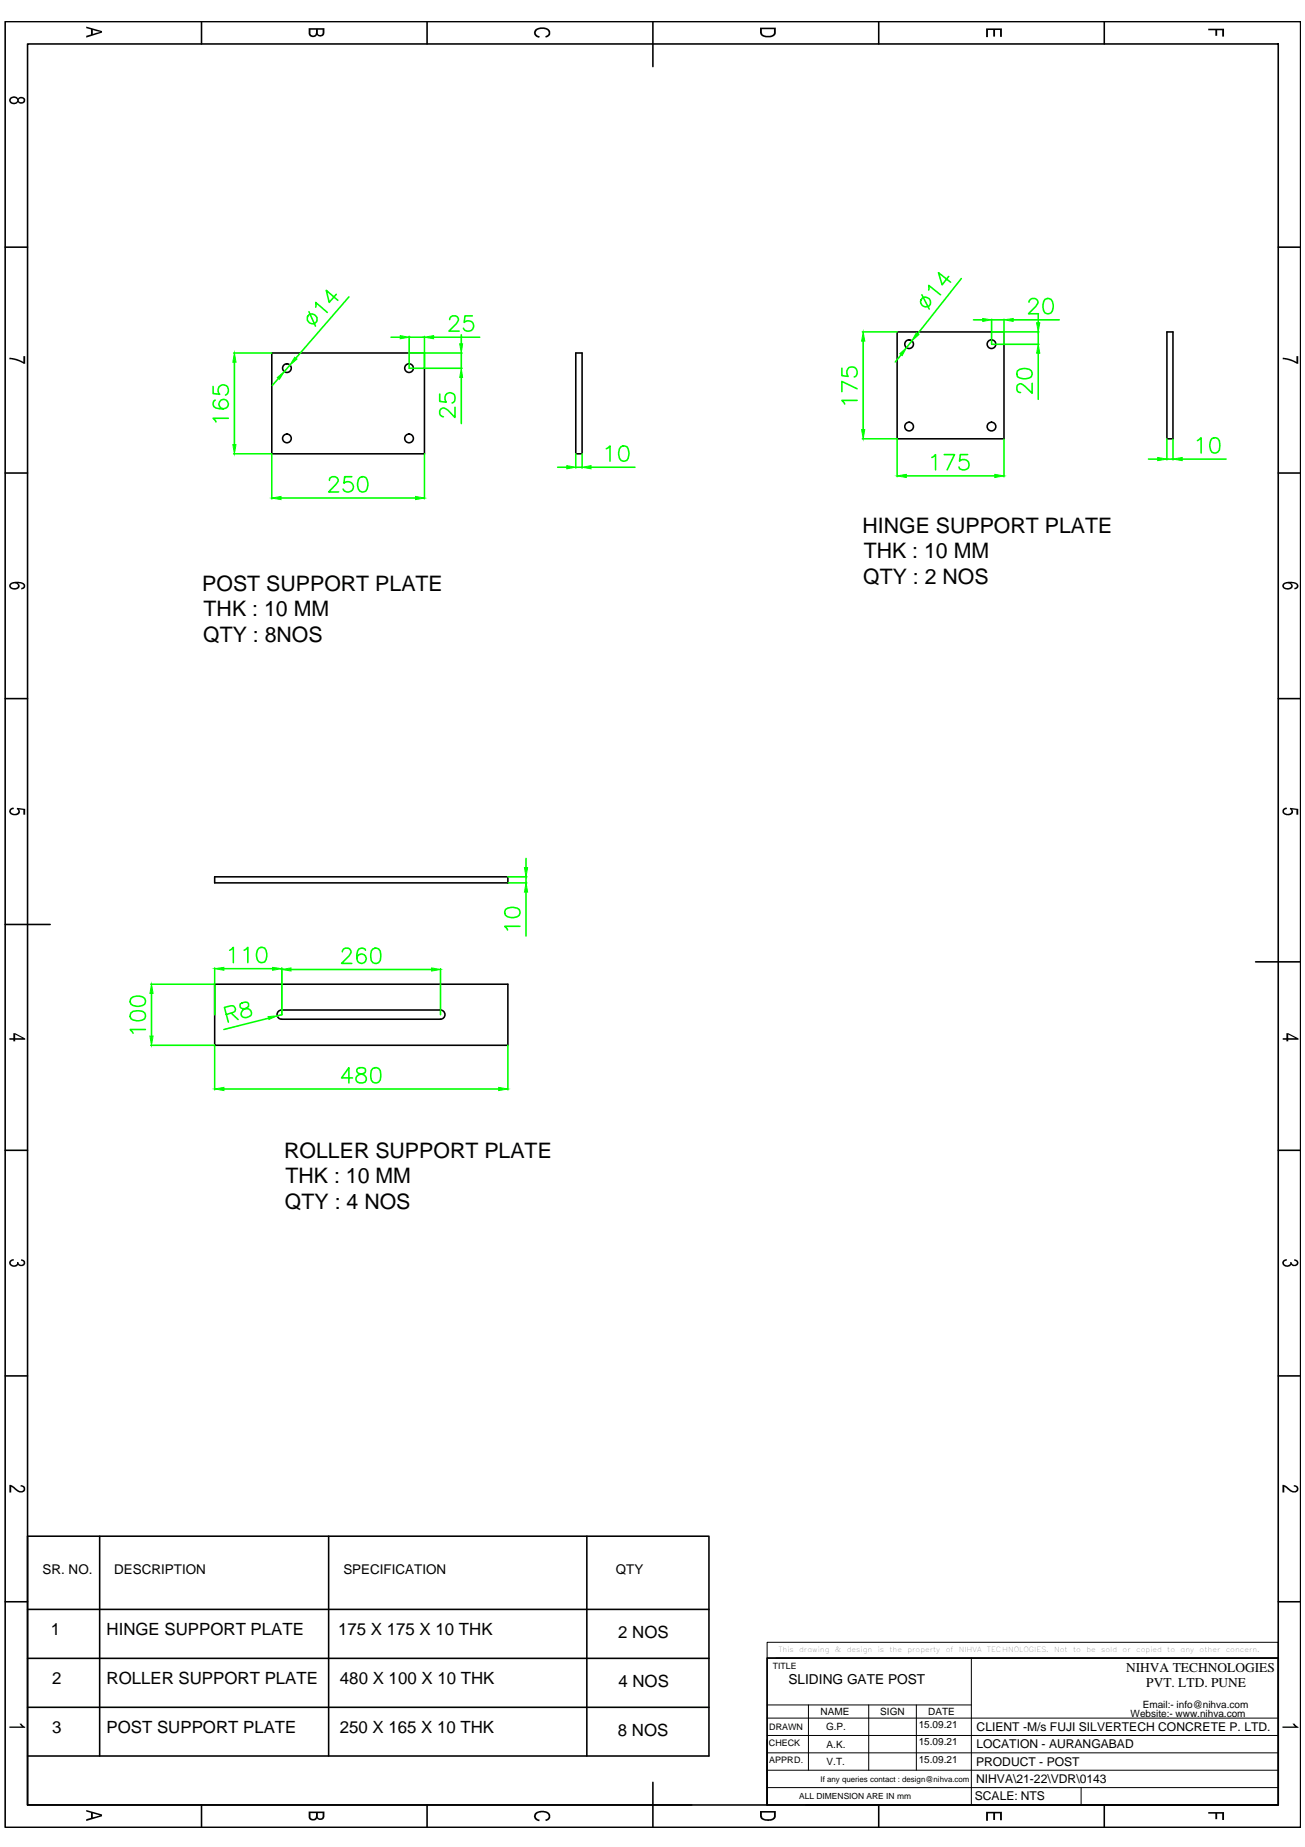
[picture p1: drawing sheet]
<svg xmlns="http://www.w3.org/2000/svg" width="210mm" height="297mm" viewBox="0 0 210 297" stroke-linecap="round" stroke-linejoin="round" font-family="sans-serif">
<!-- layer: 0 -->
<g fill="none" stroke="#000" stroke-width=".25">
<path d="M.8 3.5h208.4v290.4h-208.4zM4.4 7.1h201.2v283.2h-201.2zM32.4 3.5v3.6M68.7 3.5v3.6M105 3.5v7.2M141.3 3.5v3.6M177.6 3.5v3.6M.8 39.8h3.6M205.6 39.8h3.6M43.7 56.8h24.6v16.2h-24.6zM92.6 56.8h1v16.2h-1zM144.3 53.4h17.2v17.2h-17.2z"/>
<path d="M187.7 53.4h1v17.2h-1zM.8 76.1h3.6M205.6 76.1h3.6M.8 112.4h3.6M205.6 112.4h3.6M.8 148.7h7.3M34.5 158.3h47.2v9.8h-47.2zM34.5 141h47.2v1h-47.2zM202 154.7h7.2M70.8 162.4a.74 .74 0 0 1 .8 .8 .74 .74 0 0 1-.8 .7M70.9 162.4h-25.6a.74 .74 0 0 0-.7 .8 .74 .74 0 0 0 .7 .7h25.6M.8 185h3.6"/>
<path d="M205.6 185h3.6M.8 221.3h3.6M205.6 221.3h3.6M.8 257.6h3.6M4.4 258.8h109.6M16 247.1v35.3M52.9 247.1v35.3M94.4 247.1v35.3M205.6 257.6h3.6M4.4 266.7h109.6M4.4 274.6h109.6M123.4 266.7h82.2v23.6h-82.2z"/>
<path d="M123.4 279.8v10.5M4.4 282.4h109.6v-35.3h-109.6v43.2h106.9M32.4 290.3v3.6M68.7 290.3v3.6M105 286.6v7.3M129.6 290.3h76M141.3 290.3v3.6M177.6 290.3v3.6"/>
<circle cx="46.2" cy="59.2" r=".7"/>
<circle cx="65.8" cy="59.2" r=".7"/>
<circle cx="146.2" cy="55.4" r=".7"/>
<circle cx="159.5" cy="55.4" r=".7"/>
<circle cx="46.2" cy="70.5" r=".7"/>
<circle cx="65.8" cy="70.5" r=".7"/>
<circle cx="146.2" cy="68.6" r=".7"/>
<circle cx="159.5" cy="68.6" r=".7"/>
</g>
<g fill="none" stroke="#0f0" stroke-width=".25">
<path d="M37.6 56.8h6.1M37.7 58.3v13.2M46.6 58.7l-.9 1M49.7 50.1l1 2.4M50.8 49.4v-.8l1.8 1.6M54.1 47.3l-1.2 1.3-.4-1.9 1.8 1.6M56.1 47.8l-8.5 9.8M62.9 54.2h1.5M65.8 56.8h8.5M65.8 54.1v5.1h8.5M65.8 54.2h2.5M68.3 54.1v5.1"/>
<path d="M69.8 54.2h7.4M72.3 51.4a.59 .59 0 0 1 .5-.6h.5a.58 .58 0 0 1 .3 .9l-1.4 1.6h1.7M74.2 53.8v1.5M74.2 56.8v2.4M76 50.8h-1.2l-.1 1.1a.87 .87 0 0 1 1.3-.1 .87 .87 0 0 1-.2 1.4 .87 .87 0 0 1-1.3-.4M135.4 59.2v1.2l1 .1a.89 .89 0 0 1 0-1.3 .89 .89 0 0 1 1.3 .2 .85 .85 0 0 1-.3 1.2M138.7 53.4h5.6M138.8 54.9v14.2M144.9 57.1l-.9 1.1M146.7 54.8l-.9 1.1M148.3 47.4l1.2 2.3M149.4 46.7v-.8l1.9 1.5"/>
<path d="M152.6 44.5l-1.1 1.3-.6-1.9 2 1.5M154.6 44.8l-7 8.9M156.6 51.4h1.5M159.5 53.4h7.6M159.5 51.4v4h7.6M159.5 51.4h2M161.5 51.4v4M163 51.4h7.4M163.6 59.6a1.82 1.82 0 0 1 2.3 0 .77 .77 0 0 1-.3 1.2 2.12 2.12 0 0 1-2-.2v-.4zM165.5 48.6l.3-.5 .2-.1h.5a.62 .62 0 0 1 .3 .9l-1.4 1.6h1.6M167 50.5v1.4M167 53.4v2"/>
<path d="M167 56.8v7.4M168.1 48.1a.8 .8 0 0 1 1.2 .4 1.88 1.88 0 0 1-.3 1.8 .75 .75 0 0 1-1.1-.3 2.01 2.01 0 0 1 .2-1.9zM34.3 62.1v1.2l1 .1a.87 .87 0 0 1 0-1.3 .87 .87 0 0 1 1.3 .2 .87 .87 0 0 1-.3 1.2M34.6 64.3a.7 .7 0 0 0-.3 .7 .7 .7 0 0 0 .4 .6 1.74 1.74 0 0 0 1.9-.2 .76 .76 0 0 0-.3-1.1 .76 .76 0 0 0-1.1 .5 .76 .76 0 0 0 .7 .9M36.7 67.3h-2.4l.4 .6M37.6 73h6.1v7.2M44.8 60.9l-1 1.1M53 77.3a.5 .5 0 0 1 .5-.6h.4a.58 .58 0 0 1 .4 .9l-1.4 1.5h1.6M56.6 76.7h-1.2l-.1 1a.87 .87 0 0 1 1.3 0 .87 .87 0 0 1-.1 1.3 .87 .87 0 0 1-1.3-.3M57.9 76.8a.77 .77 0 0 1 1.1 .3 2.01 2.01 0 0 1-.2 1.9 .8 .8 0 0 1-1.2-.3 1.88 1.88 0 0 1 .3-1.9zM68.3 73v7.2M70.7 63.4v1.2l1.1 .1a.87 .87 0 0 1 0-1.3 .87 .87 0 0 1 1.3 .1 .87 .87 0 0 1-.4 1.3"/>
<path d="M73.2 65.5v1.6l-1.2-1.1a.79 .79 0 0 0-1.1-.2l-.2 .3v.4l.2 .3 .4 .2M74.2 60.7v7.4M89.7 75.1h1.5M92.6 73v2.3M92.6 75.1h1M93.6 73v2.3M95.1 75.1h7M97.5 72.2l.6-.5v2.5M99.9 71.8a.77 .77 0 0 1 1.1 .4 2.01 2.01 0 0 1-.2 1.8 .8 .8 0 0 1-1.2-.3 1.88 1.88 0 0 1 .3-1.9zM137.9 64.4h-2.5l.5 .6M137.9 62.5l-2.5-1.2v1.7M138.7 70.6h5.6v6.1"/>
<path d="M145.8 76.5h14.2M149.9 73.6l.6-.5v2.5M151.9 73.1h1.6l-1.2 2.5M155.6 73.1h-1.1l-.2 1.1a.86 .86 0 0 1 1.3-.1 .86 .86 0 0 1-.1 1.3 .86 .86 0 0 1-1.3-.3M161.5 70.6v6.1M166 61.6v1.6l-1.5-1.4a.57 .57 0 0 0-.9 .4v.5a.5 .5 0 0 0 .6 .4M184.7 73.8h1.5M187.7 70.6v3.4M187.7 73.8h1M188.7 70.6v3.4M190.1 73.8h7.1M192.6 70.9l.6-.5v2.5"/>
<path d="M194.9 70.5a.8 .8 0 0 1 1.2 .4 2.21 2.21 0 0 1-.2 1.8 .75 .75 0 0 1-1.2-.3 2.01 2.01 0 0 1 .2-1.9zM45.2 80.1h21.6M84.6 138v1.5M24.2 158.3h10.3M24.4 159.8v6.8M34.5 155.7v7.5M36 155.8h7.8M36.9 152.8l.6-.4v2.4M39.3 152.8l.6-.4v2.4M41.6 152.5a.77 .77 0 0 1 1.2 .3 2.01 2.01 0 0 1-.2 1.9 .8 .8 0 0 1-1.2-.4 1.88 1.88 0 0 1 .2-1.8zM45.3 155.7v7.5l-.7 .2M46.8 155.9h22.6"/>
<path d="M55.1 153.1l.2-.5 .2-.1h.5a.62 .62 0 0 1 .3 .9l-1.4 1.5h1.7M58.8 152.8a.7 .7 0 0 0-.7-.3 .7 .7 0 0 0-.6 .5 1.74 1.74 0 0 0 .2 1.8 .76 .76 0 0 0 1.2-.3 .76 .76 0 0 0-.6-1.1 .76 .76 0 0 0-.9 .7M60 152.6a.8 .8 0 0 1 1.2 .4 2.21 2.21 0 0 1-.3 1.8 .8 .8 0 0 1-1.2-.3 2.21 2.21 0 0 1 .3-1.9zM70.9 155.8v7.4M81.3 146.3a1.92 1.92 0 0 1 2.2 0 .8 .8 0 0 1-.3 1.1 1.88 1.88 0 0 1-1.9-.2l-.1-.3zM81.7 141h3M81.7 142h3M83.6 149h-2.4l.4 .6M84.6 141v1M84.6 143.5v7M21.1 162.9a1.92 1.92 0 0 1 2.2 0 .75 .75 0 0 1-.4 1.1 2.01 2.01 0 0 1-1.8-.2l-.2-.3zM21.1 160.6a1.75 1.75 0 0 1 2.2 0 .77 .77 0 0 1-.4 1.1 2.01 2.01 0 0 1-1.8-.2l-.2-.4z"/>
<path d="M23.4 165.6h-2.5l.5 .6M24.2 168.1h10.3v7.2M36 175.1h44.2M36.4 163.2l1.3-.5a.6 .6 0 0 0-.2-.9l-1.4 .2 .6 2.4M37.2 162.9l1.1 1.1M38.6 161.5a.51 .51 0 0 0 .5 .7h.4a.7 .7 0 0 1 .9 .5 .7 .7 0 0 1-.4 .8 .76 .76 0 0 1-1.2-.5 1.21 1.21 0 0 1 .9-.9 .5 .5 0 0 0 .1-.9h-.4zM43.2 163.7l-7.2 1.9M56.7 173.4h-1.8l1.2-1.7v2.5M57.5 171.8a.48 .48 0 0 0 .2 .8 1.03 1.03 0 0 1 1.2 1.1 .86 .86 0 0 1-.9 .5 .86 .86 0 0 1-.7-.8 1.27 1.27 0 0 1 1.1-.8 .51 .51 0 0 0 .3-.8l-.4-.1zM60 171.8a.8 .8 0 0 1 1.2 .4 2.21 2.21 0 0 1-.3 1.8 .8 .8 0 0 1-1.2-.3 2.21 2.21 0 0 1 .3-1.9zM81.7 168.1v7.2"/>
<circle cx="50.2" cy="51.3" r=".81"/>
<circle cx="148.9" cy="48.6" r=".8"/>
</g>
<g fill="#0f0" stroke="#0f0" stroke-width=".16">
<path d="M44.6 60.7l1.1-1-.8 1.3z"/>
<path d="M47.4 57.4l.4 .3-1.2 1z"/>
<path d="M66.8 79.8l1.5 .3-1.5 .2z"/>
<path d="M43.7 80.1l1.5-.3v.5z"/>
<path d="M37.5 71.5h.5l-.3 1.5z"/>
<path d="M37.7 56.8l.3 1.5h-.5z"/>
<path d="M91.2 74.9l1.4 .2-1.4 .3z"/>
<path d="M93.6 75.1l1.5-.2v.5z"/>
<path d="M34.5 175.1l1.5-.2v.5z"/>
<path d="M80.2 174.9l1.5 .2-1.5 .3z"/>
<path d="M24.1 166.6h.5l-.2 1.5z"/>
<path d="M24.4 158.3l.2 1.5h-.5z"/>
<path d="M45.3 155.9l1.5-.2v.5z"/>
<path d="M69.4 155.7l1.5 .2-1.5 .3z"/>
<path d="M43.8 155.6l1.5 .2-1.5 .2z"/>
<path d="M34.5 155.8l1.5-.2v.4z"/>
<path d="M43.1 163.5l1.5-.1-1.3 .6z"/>
<path d="M84.4 139.5h.5l-.3 1.5z"/>
<path d="M84.6 142l.3 1.5h-.5z"/>
<path d="M138.8 53.4l.3 1.5h-.5z"/>
<path d="M138.6 69.1h.5l-.3 1.5z"/>
<path d="M144.3 76.5l1.5-.2v.5z"/>
<path d="M160 76.3l1.5 .2-1.5 .3z"/>
<path d="M64.4 54l1.4 .2-1.4 .3z"/>
<path d="M68.3 54.2l1.5-.2v.5z"/>
<path d="M73.9 55.3h.5l-.2 1.5z"/>
<path d="M74.2 59.2l.2 1.5h-.5z"/>
<path d="M166.7 51.9h.5l-.2 1.5z"/>
<path d="M167 55.4l.2 1.4h-.5z"/>
<path d="M158.1 51.2l1.4 .2-1.4 .3z"/>
<path d="M161.5 51.4l1.5-.2v.5z"/>
<path d="M144.7 56.9l1.1-1-.7 1.3z"/>
<path d="M147.4 53.5l.4 .3-1.1 1z"/>
<path d="M186.2 73.6l1.5 .2-1.5 .3z"/>
<path d="M188.7 73.8l1.4-.2v.5z"/>
</g>
<g fill="none" stroke="#000" stroke-width=".16">
<path d="M123.4 264.1h82.2v2.6h-82.2zM123.4 279.1h82.2M123.4 276.3h82.2M123.4 266.7v23.6M123.4 274.2h32.8M124.8 266.7h80.8M130 274.2v10.5M139.7 274.2v10.5M147.4 274.2v10.5M156.2 266.7v23.6M123.4 284.7h82.2M123.4 281.9h82.2"/>
<path d="M123.4 287.5h82.2M173.9 287.5v2.8"/>
</g>
<g fill="#000">
<path d="M86 4.8l.3-.2 .6-.2h.7l.6 .2 .3 .4v.5l-.3 .4-.4 .2-.1-.3h.2a.56 .56 0 0 0 .3-.7 .56 .56 0 0 0-.7-.4h-.9a.53 .53 0 0 0-.4 .6 .53 .53 0 0 0 .6 .5l-.1 .3-.4-.2-.3-.3-.1-.4zM158.6 4.6h2.5v1.3h-.2v-1.1h-.9v1.1h-.2v-1.1h-.9v1.2h-.3zM194.3 4.6h2.6v1.3h-.3v-1h-.8v.9h-.3v-.9h-1.2zM1.5 57.5l1.2 .2 1.1 .5v-.9h.2v1.2h-.2l-1.3-.6-1-.1zM206.3 57.5l1.1 .2 1.1 .5v-.9h.3v1.2h-.2l-1.2-.5-1.1-.2zM1.6 130.2l.2-.3h.4v.2l-.2 .1a.35 .35 0 0 0-.2 .4 .35 .35 0 0 0 .4 .3l.5-.1a.35 .35 0 0 0 .3-.3 .35 .35 0 0 0-.3-.4v-.2l1.3 .2v.9h-.2v-.7l-.8-.1a.57 .57 0 0 1 .1 .7 .57 .57 0 0 1-.7 .2h-.5l-.3-.3-.1-.2zM206.3 130.2l.4-.3h.3v.2a.41 .41 0 0 0-.5 .4 .41 .41 0 0 0 .5 .4h.3a.37 .37 0 0 0 .4-.4 .37 .37 0 0 0-.2-.4v-.2l1.3 .2v.9h-.3v-.7l-.7-.1 .1 .1a.71 .71 0 0 1-.2 .7 .71 .71 0 0 1-.8 .1l-.6-.3zM1.6 202.8l.5-.3h.1v.2a.4 .4 0 0 0-.4 .5 .4 .4 0 0 0 .5 .3 .45 .45 0 0 0 .4-.6l.3 .1a.39 .39 0 0 0 .4 .4 .39 .39 0 0 0 .3-.5l-.3-.2 .1-.2a.59 .59 0 0 1 .4 .9 .59 .59 0 0 1-1 .1v-.1l-.3 .3h-.6l-.5-.4zM206.4 202.7l.5-.2 .1 .2a.4 .4 0 0 0-.5 .5 .4 .4 0 0 0 .6 .3l.2-.1a.3 .3 0 0 0 .2-.5l.3 .1a.39 .39 0 0 0 .4 .4 .39 .39 0 0 0 .3-.5l-.4-.2 .1-.2 .4 .1 .2 .3a.61 .61 0 0 1-.3 .7 .61 .61 0 0 1-.8-.2l-.4 .3h-.6l-.4-.4-.1-.3zM1.5 238.8l.6 .2 1 .8h.4a.38 .38 0 0 0 .3-.5 .38 .38 0 0 0-.5-.2v-.3l.6 .2 .1 .2v.4l-.1 .3-.3 .1h-.6l-1.2-.9v.9h-.3zM206.3 238.8l.5 .1 .8 .7 .4 .2a.4 .4 0 0 0 .6-.3 .4 .4 0 0 0-.5-.4v-.3l.6 .3 .2 .4-.3 .4-.2 .1h-.5l-1.3-.9v.9h-.3zM1.5 277.7h2l-.4-.5h.4l.2 .3 .3 .2v.2h-2.5z"/>
<path d="M206.3 277.7h2l-.4-.5h.3l.3 .3 .4 .2v.2h-2.6zM86 291.6l.4-.3 .5-.1 .8 .1 .7 .3 .1 .3v.5l-.2 .3-.5 .2-.1-.3 .4-.1 .2-.3-.1-.3-.2-.3-1-.1-.6 .1-.1 .2a.57 .57 0 0 0 .5 .9l-.1 .2-.7-.4-.1-.5zM158.6 291.4h2.5v1.3h-.2v-1.1h-.9v1.1h-.2v-1.1h-.9v1.2h-.3zM194.3 291.4h2.6v1.3h-.3v-1h-.8v.9h-.3v-.9h-1.2z"/>
<path d="M1.6 15.7l.5-.2h.5l.3 .4 .3-.3 .6 .1a.59 .59 0 0 1 .1 .9 .59 .59 0 0 1-1-.1v-.1l-.1 .2-.4 .2-.7-.2-.2-.3zM3 16a.37 .37 0 0 0 .4 .4 .37 .37 0 0 0 .4-.4 .51 .51 0 0 0-.8 0zM1.9 15.8a.45 .45 0 0 0 0 .6 .45 .45 0 0 0 .6 .1l.1-.1a.45 .45 0 0 0 0-.6 .45 .45 0 0 0-.7 0z"/>
<path d="M13.9 4.3l2.5 .7v.2l-2.5 .9v-.3l.7-.3v-.8l-.7-.2zM14.9 4.8v.7l1.3-.4z"/>
<path d="M49.6 4.5h2.6l-.1 1-.1 .3-.4 .1-.3-.1-.3-.2-.2 .3h-.8l-.4-.4zM51.1 4.8v.4a.39 .39 0 0 0 .4 .4 .39 .39 0 0 0 .4-.4v-.4zM49.9 4.8v.4a.45 .45 0 0 0 .5 .5 .45 .45 0 0 0 .4-.5v-.4z"/>
<path d="M122.2 4.4h2.6v1l-.4 .4-.3 .2-1.3-.1-.5-.4zM122.5 4.7l.1 .7 .4 .3h1.1l.4-.4v-.6z"/>
<path d="M1.5 94l.3-.3 .6-.1h.7l.6 .1a.54 .54 0 0 1 .4 .7 .54 .54 0 0 1-.7 .4l.1-.3a.35 .35 0 0 0 .3-.4 .35 .35 0 0 0-.5-.2l-.5-.1 .3 .2 .1 .4-.3 .3-.4 .1h-.4l-.5-.2-.1-.3zM1.9 93.9a.44 .44 0 0 0 0 .6 .44 .44 0 0 0 .6 .1 .4 .4 0 0 0 .3-.6 .4 .4 0 0 0-.6-.1z"/>
<path d="M206.3 93.9l.3-.2 .5-.1h1.2l.3 .2 .3 .3-.2 .5-.5 .2v-.2l.2-.1a.36 .36 0 0 0 .1-.5 .36 .36 0 0 0-.4-.1l-.5-.1a.53 .53 0 0 1 .3 .6 .53 .53 0 0 1-.6 .4h-.6l-.3-.2a.46 .46 0 0 1-.1-.7zM206.7 93.9l-.1 .1a.4 .4 0 0 0 0 .5 .4 .4 0 0 0 .5 .1h.1a.39 .39 0 0 0 .5-.4 .39 .39 0 0 0-.5-.4z"/>
<path d="M2.1 166.2h.3l1.6 .8v.2h-1.6v.3h-.3v-.3h-.6v-.2h.6zM2.4 166.4v.6h1.2z"/>
<path d="M206.9 166.2h.3l1.7 .8v.2h-1.7v.3h-.3v-.3h-.6v-.2h.6zM207.2 166.4v.6h1.2z"/>
<path d="M13.9 291.1l2.5 .7v.3l-2.5 .8v-.3l.7-.2v-.9l-.7-.2zM14.9 291.6v.7l1.3-.4z"/>
<path d="M49.6 291.3h2.6l-.1 1.1-.4 .3h-.4l-.3-.3-.4 .4-.6-.1-.4-.4zM51.1 291.6v.4a.39 .39 0 0 0 .4 .4 .39 .39 0 0 0 .4-.4v-.4zM49.9 291.6v.5a.45 .45 0 0 0 .5 .4 .45 .45 0 0 0 .4-.4v-.5z"/>
<path d="M122.2 291.3h2.6l-.1 1.1-.3 .3-.4 .1-1.2-.1-.5-.4zM122.5 291.5v.6l.2 .3 .4 .2 1-.1a.44 .44 0 0 0 .4-.6v-.4z"/>
</g>
<g font-size="3.4">
<text x="138.7" y="85.6">HINGE SUPPORT PLATE</text>
<text x="138.9" y="89.7">THK : 10 MM</text>
<text x="32.5" y="95">POST SUPPORT PLATE</text>
<text x="138.8" y="93.9">QTY : 2 NOS</text>
<text x="32.8" y="99.1">THK : 10 MM</text>
<text x="32.7" y="103.2">QTY : 8NOS</text>
<text x="45.7" y="186.2">ROLLER SUPPORT PLATE</text>
<text x="45.9" y="190.3">THK : 10 MM</text>
<text x="45.8" y="194.5">QTY : 4 NOS</text>
</g>
<g font-size="2.7">
<text x="8.2" y="263">1</text>
<text x="17.1" y="263">HINGE SUPPORT PLATE</text>
<text x="54.4" y="263">175 X 175 X 10 THK</text>
<text x="99.4" y="263.4">2 NOS</text>
<text x="8.4" y="270.8">2</text>
<text x="17.1" y="270.8">ROLLER SUPPORT PLATE</text>
<text x="54.7" y="270.8">480 X 100 X 10 THK</text>
<text x="99.5" y="271.3">4 NOS</text>
<text x="8.4" y="278.7">3</text>
<text x="17.1" y="278.7">POST SUPPORT PLATE</text>
<text x="54.6" y="278.7">250 X 165 X 10 THK</text>
<text x="99.4" y="279.2">8 NOS</text>
</g>
<g font-size="2.2">
<text x="6.8" y="253.2">SR. NO.</text>
<text x="18.4" y="253.2">DESCRIPTION</text>
<text x="55.2" y="253.2">SPECIFICATION</text>
<text x="99" y="253.2">QTY</text>
<text x="181.1" y="268.9">NIHVA TECHNOLOGIES</text>
<text x="126.8" y="270.8">SLIDING GATE POST</text>
<text x="184.4" y="271.4">PVT. LTD. PUNE</text>
</g>
<g font-size="1.9">
<text x="157" y="281.2">LOCATION - AURANGABAD</text>
<text x="157.1" y="278.4">CLIENT -M/s FUJI SILVERTECH CONCRETE P. LTD.</text>
<text x="157" y="286.8">NIHVA\21-22\VDR\0143</text>
<text x="157" y="284">PRODUCT - POST</text>
<text x="156.8" y="289.6">SCALE: NTS</text>
</g>
<g font-size="1.6">
<text x="132" y="275.9">NAME</text>
<text x="141.6" y="275.9">SIGN</text>
<text x="149.3" y="275.9">DATE</text>
<text x="183.8" y="274.6">Email:- info@nihva.com</text>
<text x="132.9" y="278.3">G.P.</text>
<text x="133" y="281.1">A.K.</text>
<text x="147.8" y="277.9">15.09.21</text>
<text x="147.8" y="280.7">15.09.21</text>
<text x="181.8" y="276.1">Website:- www.nihva.com</text>
<text x="133" y="283.8">V.T.</text>
<text x="147.8" y="283.5">15.09.21</text>
</g>
<g font-size="1.4">
<text x="124.3" y="268.4">TITLE</text>
<text x="123.7" y="280.8">CHECK</text>
<text x="123.7" y="278.3">DRAWN</text>
<text x="123.7" y="283.5">APPRD.</text>
<text x="128.6" y="289.3">ALL DIMENSION ARE IN mm</text>
</g>
<text font-size="1.3" x="132" y="286.5">If any queries contact : design@nihva.com</text>
<g font-size="1.1">
<text x="125.2" y="265.7">This</text>
<text x="128.5" y="265.7">drawing</text>
<text x="134.3" y="265.7">&amp;</text>
<text x="136.2" y="265.7">design</text>
<text x="143.1" y="265.7">the</text>
<text x="145.9" y="265.7">property</text>
<text x="152.1" y="265.7">of</text>
<text x="154.2" y="265.7">NIHVA</text>
<text x="158.8" y="265.7">TECHNOLOGIES.</text>
<text x="169.6" y="265.7">Not</text>
<text x="172.6" y="265.7">to</text>
<text x="174.7" y="265.7">be</text>
<text x="177.1" y="265.7">sold</text>
<text x="180.6" y="265.7">or</text>
<text x="182.7" y="265.7">copied</text>
<text x="187.7" y="265.7">to</text>
<text x="189.9" y="265.7">any</text>
<text x="193" y="265.7">other</text>
<text x="197.1" y="265.7">concern.</text>
</g>
</svg>
